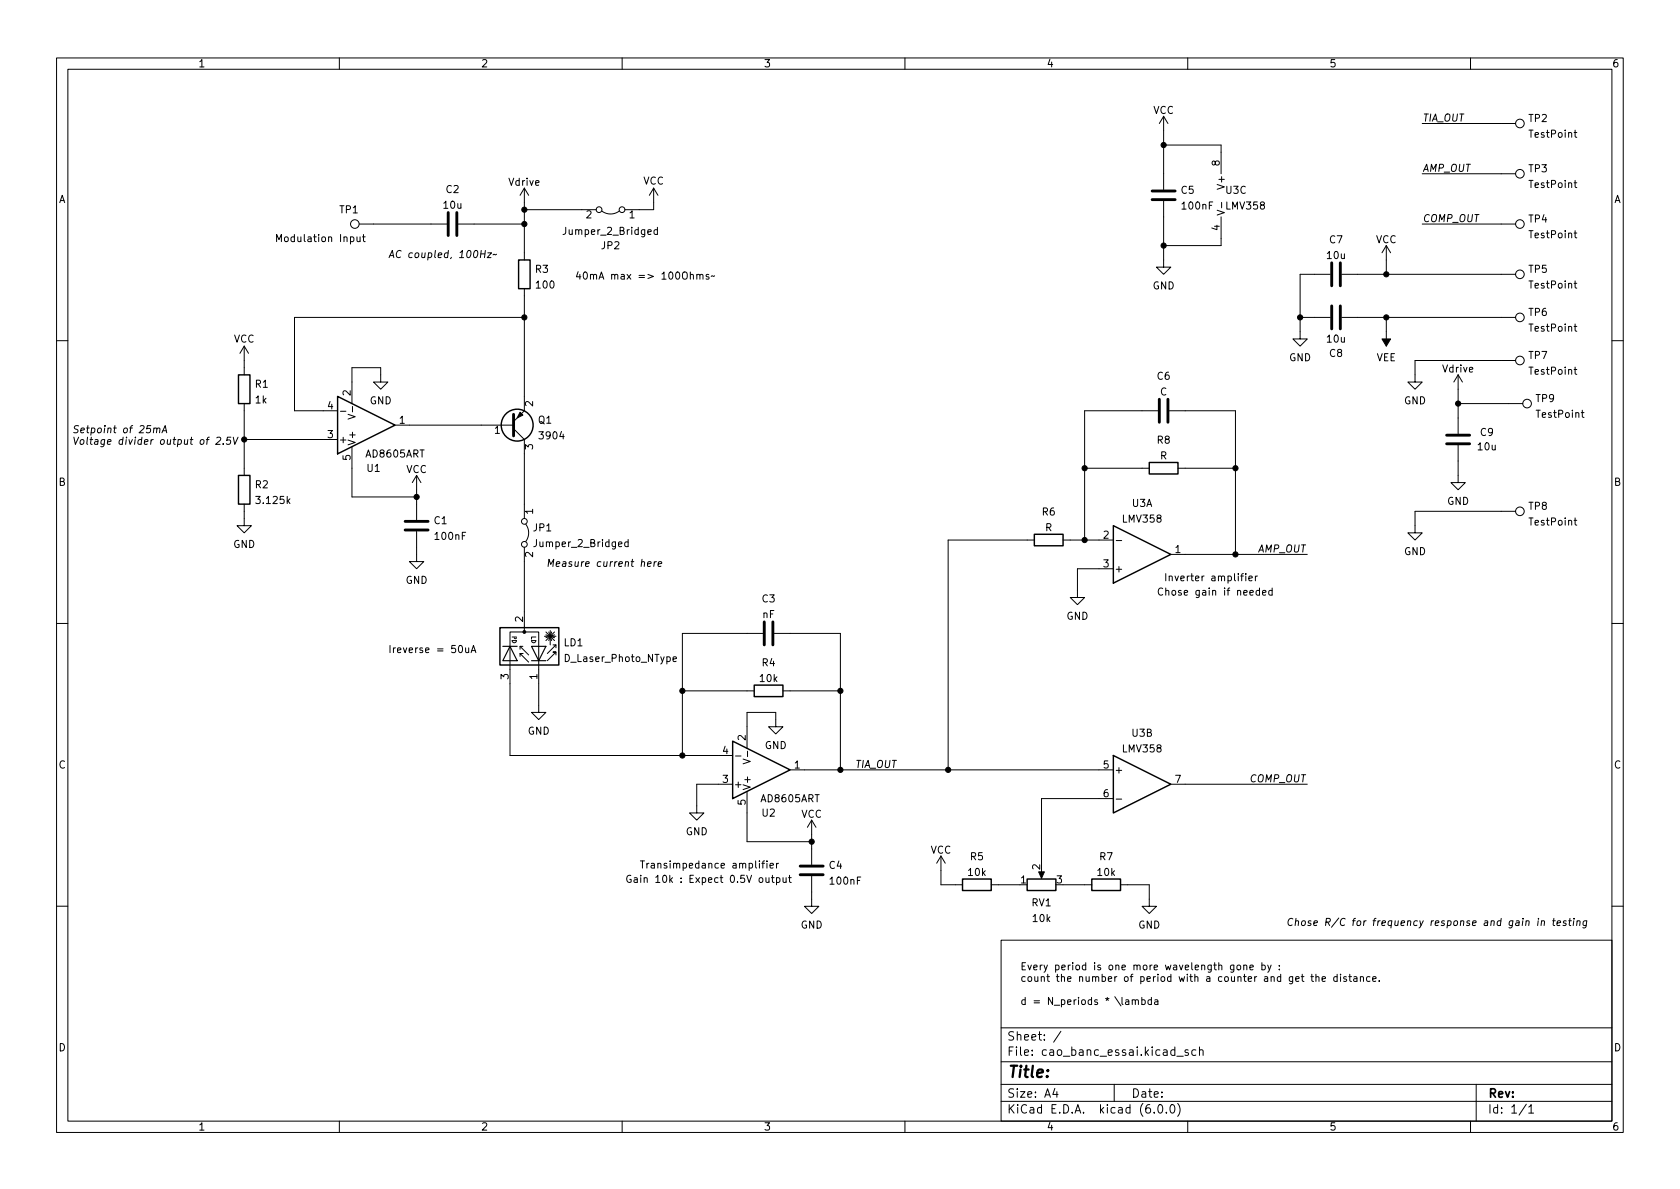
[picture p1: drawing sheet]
<svg xmlns="http://www.w3.org/2000/svg" width="297mm" height="210mm" viewBox="0 0 297 210" stroke-linecap="round" stroke-linejoin="round" font-family="sans-serif">
<g fill="none" stroke="#000" stroke-width=".18">
<path d="M10 10.2h277v190.1h-277zM12 12.2h273v186.1h-273zM60 10.2v2M110 10.2v2M160 10.2v2M210 10.2v2M260 10.2v2M63.5 39.6h15.5M81 39.6h11.7M92.7 33.3v12.7M92.7 33.3l-.8 1.2M92.7 33.3l.8 1.2"/>
<path d="M92.7 37.1h12.7M106.4 37.3a2.54 2.54 0 0 0 3.1 0M115.6 33.3l-.8 1.2M115.6 33.3v3.8h-5.1M115.6 33.3l.7 1.2M205.7 35.6v11.6h1.3l-1.3 1.3-1.2-1.3h1.2M205.7 20.6l-.7 1.2M205.7 20.6v12.9M205.7 20.6l.8 1.2M205.7 25.6h10.2v5.1M215.2 37.2l1.3 .4-1.3 .4M215.9 38.3v5.1h-10.2"/>
<path d="M216 35.8v1M251.5 39.6h16.5M251.5 30.7h16.5M251.5 21.8h16.5M278.3 32.3h.5M278.3 23.4h.5M278.5 31.9v1.1l.3 .2M278.5 23v1.1l.3 .2M48.9 42.7v-1.2l.4 .9 .5-.9v1.2M63.1 41.9l.1 .8h.3l.2-.1M63.7 41.9v.8M64.1 41.9h.5"/>
<path d="M64.3 41.5v1.1l.3 .1M85 44.9h.7M85.8 44.3l-.1 1.3M86.2 44.7h.7l-.8 .9h.7M87.8 45l-.6 .1M92.7 51v21.6l-1.9 1.9M92.7 56.1h-40.6v16.5h7.6M116.2 40.7l-.3-.1-.3 .3 .2 .5h.4M116.2 40.2v1.3M122.1 48.6l.1-.1 .3 .1 .1 .8M123.2 48.6l.2-.1 .3 .1 .1 .8M123.2 48.5v.9"/>
<path d="M123.8 48.7l.1-.2 .3 .1 .1 .8M125.3 48.6l-.3-.1-.2 .2 .1 .2 .4 .1v.3h-.5M126.4 48.8l-.7 .1M229.9 56.1h5.3M235.2 48.5h-5.3v11.4h1.2l-1.2 1.3-1.3-1.3h1.3M237.2 56.1h30.8M237.2 48.5h30.8M245.1 43.4v5.1M245.1 56.1v5.1M245.1 43.4l-.8 1.3M245.1 43.4l.8 1.3M278.3 41.2h.5"/>
<path d="M278.3 57.7h.5M278.3 50.1h.5M278.5 40.8v1.1l.3 .2M278.5 57.3v1.1l.3 .2M278.5 49.7v1.1l.3 .1M10 60.2h2M27.2 75.8l.2-.1h.3v.8M27.2 75.7l-.1 .8M27.7 75.9l.2-.2h.3v.8M28.6 76.5l.6-1.2 .3 1.2M28.8 76.2h.6M36.5 77.7h.5"/>
<path d="M37 77.3l-.3 .2-.1 1.1M38.3 77.4l.5-.1 .2 .1v.3l-.9 .9h.8M39.5 78.5v.1M40.8 77.3h-.6l-.1 .6 .2-.1 .4 .1 .1 .1-.1 .5-.2 .1-.5-.1M41.2 77.3l.3 1.3 .6-1.3M43.2 61.2v5.1M43.2 71.4v12.7M43.2 61.2l-.8 1.3M43.2 61.2l.7 1.3M43.2 77.7h16.5M60.2 72.7h1M61.5 73.3l1.3 .4-1.3 .4"/>
<path d="M62.2 79v8.9h11.5M62.3 71.9v.9M67.3 67.6h-1.3l1.3 1.2 1.3-1.2h-1.3v-2.6h-5.1v6.4M69.8 75.2h21M90.8 75.8l1.9 1.9v14M204.7 72.6h-12.9v22.9M206.8 72.6h11.6v25.4M257.8 78.7v6.6h1.3l-1.3 1.3-1.3-1.3h1.3M257.8 66.3l-.8 1.3M257.8 66.3v10.4M257.8 66.3l.8 1.3M257.8 71.4h11.4"/>
<path d="M268 63.7h-17.8v3.9h1.3l-1.3 1.2-1.3-1.2h1.3M278.3 65.3h.5M278.5 64.9v1.1l.3 .2M279.6 73h.5M279.8 72.5v1.1l.3 .2M285 60.2h2M43.2 89.1v3.9h1.2l-1.2 1.2-1.3-1.2h1.3M73.7 94v5.3h1.2l-1.2 1.3-1.3-1.3h1.3M73.7 84.1v7.8M73.7 84.1l-.8 1.2M73.7 84.1l.7 1.2M92.7 96.8v15"/>
<path d="M93 92.7a2.54 2.54 0 0 1 0 3.1M111.1 95.9l-.4-.1-.2 .3 .1 .5h.5M111.1 95.4v1.3M114.5 99.7l.6-.1v-.2l-.4-.1-.2 .2v.6h.5M115.7 99.3l-.1 .9M116.1 99.3l-.4 .3M116.4 99.7l.6-.1v-.2l-.4-.1-.2 .2v.6h.5M182.9 95.5h-15.3v40.6M188 95.5h8.8M191.8 82.8h11.4M197.4 95.6h.9M207 98h24.1"/>
<path d="M208.3 82.8h10.1M268 90.4h-17.8v3.8h1.3l-1.3 1.3-1.3-1.3h1.3M278.3 92h.5M278.5 91.6v1.1l.3 .2M10 110.2h2M81.2 114.3l.2-.2a.68 .68 0 0 1 .4 .7 .68 .68 0 0 1-.4 .6l-.2-.1-.1-.4zM82.3 114.6l.1 .7 .3 .1 .2-.1M82.9 114.6v.8M83.3 115.4l.4-1.3 .4 1.3M83.4 115h.6M90.6 113.3h.7l-.1 .2-.3 .2-.2-.2zM90.6 112.6h.7"/>
<path d="M90.9 112.8l.2 .1 .2-.1M91.9 116.1v-.5h.6h-.6l1.6 1.5M91.9 114.3v.5M92.5 114.3h-.6l1.6 1.5M94 113.3h.7l-.1 .2-.2 .2-.3-.2zM94.7 112.6h-.7v.4M96.3 112.5h2M96.5 111.8l1.5 1.5M96.5 112.3l1.5 .5M97 111.8l.5 1.5M97.3 111.5v2.5M97.5 111.8l-.5 1.5"/>
<path d="M97.8 114h.5l-1.5 1.6M98 111.8l-1.5 1.5M98 112.3l-1.5 .5M98.3 115.8v-.5h-.5h.5l-1.5 1.5M98.3 114v.5M119 116.6l.6-.2-.1-.2-.3-.1-.2 .2 .1 .6h.4M134.9 112h-14.3v21.6M136.9 112h11.7v24.1M196.8 100.6h-6.3v5.1h1.3l-1.3 1.2-1.3-1.2h1.3M219.4 101.9h.4M219.8 101.4l-.3 .2v1.1M220.3 101.4v.2"/>
<path d="M220.3 101.9v.8M220.8 102.3l.6-.1v-.3h-.4l-.2 .1 .1 .6h.5M222 101.9v.8M222.3 101.9l-.3 .2M222.7 104.5l-.4-.1-.2 .2 .1 .6h.5M222.7 104v1.2M223.2 104.8l.6-.1v-.2l-.4-.1-.2 .2 .1 .6h.5M224.9 104.5l-.3-.1-.3 .2 .1 .6h.5M224.9 104v1.2M285 110.2h2M95.2 126h-1.2l1.2 1.2 1.3-1.2h-1.3v-14.2h-5v21.8h39.3M120.6 122.2h12.7"/>
<path d="M129.5 138.7h-6.3v5.1h1.3l-1.3 1.2-1.3-1.2h1.3M130 133.7h1M131.4 134.2l1.3 .4-1.3 .5M132.1 139.9v8.9h11.4M132.2 132.8v1M137.2 128.5h-1.3l1.3 1.3 1.2-1.3h-1.2v-2.5h-5.1v6.3M138.4 122.2h10.2M139.7 136.1h57.1M207 138.7h24.1M134.3 152.2v.2M134.3 152.7v.8M134.3 155.3l.3-.1 .3 .2v.4l-.3 .2h-.3l-.1-.2z"/>
<path d="M134.7 152.7h.5M135.2 152.2l-.3 .2v1.1M135.4 155.2l.1 .8h.3l.2-.1M135.6 152.2v.2M135.6 152.7v.8M136 155.2v.8M136.1 153.1l.7-.1-.1-.3h-.4l-.2 .1 .1 .6h.5M136.4 155.2h.5M136.6 154.8v1.1l.3 .1M137.3 155.3l.4-.1 .2 .2-.1 .6h-.5M137.3 152.7v.8M137.3 155.2v1.3"/>
<path d="M137.7 152.7l-.4 .2M138.4 155.2l.1 .8h.3l.2-.1M139 155.2v.8M139.4 155.2h.5M139.6 154.8v1.1l.3 .1M143.5 154.9v5.4h1.3l-1.3 1.2-1.3-1.2h1.3M143.5 145l-.8 1.3M143.5 145v7.9M143.5 145l.8 1.3M166.4 151.4v5.1h3.8M166.4 151.4l-.8 1.2M166.4 151.4l.7 1.2"/>
<path d="M175.3 156.5h5M184.1 153.9v1M188 156.5h5M196.8 141.2h-12.7v11.4M197.4 141.3h.9M198.1 156.5h5.1v3.8h1.3l-1.3 1.2-1.3-1.2h1.3M10 160.2h2M177 166.3h108v32h-108zM200.2 176.9l.2-.1 .3 .1v.7M200.2 176.8v.8M200.7 177l.2-.2 .3 .1 .1 .7M201.9 176.9l.3-.1 .3 .2-.1 .6h-.5"/>
<path d="M201.9 176.4v1.2M203.6 176.9l-.4-.1-.2 .2 .1 .6h.5M203.6 176.4v1.2M204.2 176.9h.5v.7M204.7 177.1l-.4 .1-.2 .1 .2 .3h.4M218.2 170.7v1l-.3 .2h-.3M218.2 170.7h-.4l-.3 .2 .2 .5h.5M218.8 170.7h.3l.3 .2v.4l-.3 .2-.3-.1-.1-.1zM219.9 170.8l.2-.1h.3l.1 .8M219.9 170.7v.8M221 171.1l.6-.1-.1-.3h-.3l-.2 .1 .1 .6h.4M223.1 170.7h.4l.2 .2-.1 .5h-.5"/>
<path d="M223.1 170.2v1.3M224.1 170.7l.3 .8M224.7 170.7l-.4 1.1-.2 .1M226.2 171.4v.1M226.2 170.7v.1M230.1 172.7h.5M230.2 172.3v1.1l.4 .1M231.8 172.7h.4M231.9 172.3v1.1l.3 .1M232.7 172.8l.1-.1 .4 .1v.7M232.7 172.3v1.2M233.8 173.1l.6-.1-.1-.2-.4-.1-.1 .2v.6h.5"/>
<path d="M236.4 172.8l-.3-.1-.3 .2 .1 .6h.5M236.4 172.3v1.2M237 172.3v.1M237 172.7v.8M238.1 172.8l-.4-.1-.1 .2v.2l.5 .1v.3h-.5M238.5 172.7h.5M238.7 172.3v1.1l.3 .1M239.4 172.8h.5v.7M239.9 173l-.4 .1-.2 .1 .2 .3h.4M240.5 172.8l.2-.1 .3 .1 .1 .7M240.5 172.7v.8M242.2 172.8l-.3-.1-.3 .2 .1 .6h.5"/>
<path d="M242.7 173.1l.6-.1v-.2l-.4-.1-.2 .2 .1 .6h.5M243.9 173.4v.1M269.8 162.9l.2-.1 .3 .1v.8M272 162.8l-.1 .9M272 162.4v.1M272.6 162.9l.2-.1 .2 .1v.8M272.6 162.8l-.1 .9M274.5 162.8h.5M274.7 162.4l-.1 1.1 .3 .2M275.3 163.2l.6-.1v-.2h-.5l-.1 .6 .1 .2 .4-.1M276.9 162.9l-.3-.1-.2 .2 .1 .2 .4 .1-.1 .3h-.5M277.4 162.8h.4"/>
<path d="M277.6 162.4l-.2 1.1 .3 .2M278.3 162.8l-.1 .9M278.3 162.4v.1M278.8 162.9l.2-.1 .3 .1v.8M278.9 162.8l-.1 .9M280.6 162.9h-.5l-.2 .5 .2 .3 .4-.1M280.6 162.8l-.2 1.1-.2 .2-.3-.1M285 160.2h2M60 198.3v2M110 198.3v2M160 198.3v2M177 194.8h108"/>
<path d="M177 191.8h108M177 187.8h108M177 181.8h108M186.5 192.5l-.4 1h1M186.9 193v1M187.6 182.4l-1.3 1.9M197 191.8v3M204.1 196.7v.1M204.9 195.4l.2-.1a.81 .81 0 0 1 .6 .7 .81 .81 0 0 1-.3 .8h-.2a.81 .81 0 0 1-.6-.6 .81 .81 0 0 1 .3-.8zM206.2 196.7v.1M207.1 195.4l.1-.1a.81 .81 0 0 1 .6 .7 .81 .81 0 0 1-.3 .8h-.1a.81 .81 0 0 1-.6-.6 .81 .81 0 0 1 .3-.8zM208.1 186.8h1.1"/>
<path d="M208.2 195.1a1.72 1.72 0 0 1 0 2.3M210 198.3v2M210.1 185.7l-.4-.1-.2 .2 .1 .3 .5 .1v.4h-.6M211.4 185.7l-.4-.1-.3 .3v.4l.2 .3h.5M212.1 185.8l.2-.2 .3 .1 .1 .9M212.1 185.1v1.5M260 198.3v2M261 191.8v6.5M269.9 195.3l-1.3 1.9M270.3 195.8l.4-.5v1.5M270.3 196.8h.9"/>
<circle cx="62.7" cy="39.6" r=".76"/>
<circle cx="105.9" cy="37.1" r=".51"/>
<circle cx="110" cy="37.1" r=".51"/>
<circle cx="268.7" cy="39.6" r=".76"/>
<circle cx="268.7" cy="30.7" r=".76"/>
<circle cx="268.7" cy="21.8" r=".76"/>
<circle cx="268.7" cy="56.1" r=".76"/>
<circle cx="268.7" cy="48.5" r=".76"/>
<circle cx="268.7" cy="63.7" r=".76"/>
<circle cx="270" cy="71.4" r=".76"/>
<circle cx="92.7" cy="96.3" r=".51"/>
<circle cx="92.7" cy="92.2" r=".51"/>
<circle cx="268.7" cy="90.4" r=".76"/>
</g>
<g fill="none" stroke="#000" stroke-width=".25">
<path d="M91.7 46h2v5h-2zM42.2 66.3h2v5.1h-2zM59.7 70.1l10.1 5.1-10.1 5.1zM42.2 84.1h2v5h-2zM182.9 94.5h5.1v2h-5.1zM196.8 93l10.2 5-10.2 5.1zM203.2 81.8h5.1v2h-5.1zM88.4 111h10.4v6.6h-10.4zM129.5 131.1l10.2 5-10.2 5.1zM133.3 121.2h5.1v2h-5.1zM196.8 133.6l10.2 5.1-10.2 5.1zM170.2 155.4h5.1v2.1h-5.1z"/>
<path d="M181.6 155.4h5.1v2.1h-5.1zM193 155.4h5.1v2.1h-5.1z"/>
<circle cx="91.4" cy="75.2" r="2.82"/>
</g>
<g fill="none" stroke="#000" stroke-width=".51">
<path d="M79.2 37.6v4.1M80.8 37.6v4.1M203.7 35.3h4.1M203.7 33.8h4.1M235.5 46.5v4M235.5 54.1v4.1M237 46.5v4M237 54.1v4.1M90.8 73.3v3.8M205 70.6v4.1M206.5 70.6v4.1M255.8 78.5h4"/>
<path d="M255.8 77h4M71.6 93.7h4.1M71.6 92.2h4.1M135.1 110v4M136.7 110v4M141.5 154.7h4M141.5 153.2h4"/>
</g>
<g fill="#000" stroke="#000" stroke-width=".18">
<path d="M244.3 59.9h1.6l-.8 1.3zM91.9 72.9l.6 .5-1.1 .5zM183.6 154.2h1.1l-.6 1.1z"/>
<circle cx="92.7" cy="37.1" r=".46"/>
<circle cx="92.7" cy="39.6" r=".46"/>
<circle cx="205.7" cy="25.6" r=".46"/>
<circle cx="92.7" cy="56.1" r=".46"/>
<circle cx="205.7" cy="43.4" r=".46"/>
<circle cx="229.9" cy="56.1" r=".46"/>
<circle cx="245.1" cy="48.5" r=".46"/>
<circle cx="245.1" cy="56.1" r=".46"/>
<circle cx="43.2" cy="77.7" r=".46"/>
<circle cx="257.8" cy="71.4" r=".46"/>
<circle cx="73.7" cy="87.9" r=".46"/>
<circle cx="191.8" cy="82.8" r=".46"/>
<circle cx="191.8" cy="95.5" r=".46"/>
<circle cx="218.4" cy="98" r=".46"/>
<circle cx="218.4" cy="82.8" r=".46"/>
<circle cx="92.7" cy="111.8" r=".25"/>
<circle cx="120.6" cy="122.2" r=".46"/>
<circle cx="120.6" cy="133.6" r=".46"/>
<circle cx="148.6" cy="122.2" r=".46"/>
<circle cx="148.6" cy="136.1" r=".46"/>
<circle cx="167.6" cy="136.1" r=".46"/>
<circle cx="143.5" cy="148.8" r=".46"/>
</g>
<path d="M88.9 114.3h2.5M90.2 114.3l1.2 2.5h-2.5zM94 114.3h2.5l-1.3 2.5zM94 116.8h2.5" fill="none" stroke="#000" stroke-width=".2"/>
<text font-size="2.8" x="178" y="190.6">Title:</text>
<g font-size="2.1">
<text x="178" y="184">Sheet: /</text>
<text x="178" y="186.7">File: cao_banc_essai.kicad_sch</text>
<text x="178" y="196.9">KiCad E.D.A. kicad (6.0.0)</text>
<text x="178" y="194.1">Size: A4</text>
<text x="200" y="194.1">Date:</text>
<text x="263" y="194.1">Rev:</text>
<text x="263" y="196.9">Id: 1/1</text>
</g>
<g font-size="1.8">
<text x="35" y="11.9">1</text>
<text x="85" y="11.9">2</text>
<text x="135" y="11.9">3</text>
<text x="185" y="11.9">4</text>
<text x="235" y="11.9">5</text>
<text x="285" y="11.9">6</text>
<text x="203.9" y="20.1">VCC</text>
<text x="251.5" y="21.5">TIA_OUT</text>
<text x="270.3" y="21.6">TP2</text>
<text x="215.6" y="29.3" transform="rotate(-90 215.6 29.3)">8</text>
<text x="270.5" y="24.3">TestPoint</text>
<text x="10.3" y="35.9">A</text>
<text x="78.9" y="34.1">C2</text>
<text x="90" y="32.8">Vdrive</text>
<text x="113.7" y="32.6">VCC</text>
<text x="208.8" y="34.3">C5</text>
<text x="216.5" y="33.1" transform="rotate(-90 216.5 33.1)">V+</text>
<text x="216.8" y="34.3">U3C</text>
<text x="251.5" y="30.4">AMP_OUT</text>
<text x="270.3" y="30.5">TP3</text>
<text x="270.5" y="33.2">TestPoint</text>
<text x="285.3" y="35.9">A</text>
<text x="60.1" y="37.7">TP1</text>
<text x="78.5" y="36.9">10u</text>
<text x="99.9" y="41.5">Jumper_2_Bridged</text>
<text x="103.6" y="38.6">2</text>
<text x="111.3" y="38.6">1</text>
<text x="209.1" y="37">100nF</text>
<text x="215.6" y="40.7" transform="rotate(-90 215.6 40.7)">4</text>
<text x="216.9" y="37">LMV358</text>
<text x="251.5" y="39.3">COMP_OUT</text>
<text x="270.3" y="39.3">TP4</text>
<text x="49.5" y="42.8">Modulation Input</text>
<text x="68.6" y="45.6">AC coupled, 100Hz~</text>
<text x="106.4" y="44.1">JP2</text>
<text x="234.7" y="45.8">10u</text>
<text x="235.1" y="43">C7</text>
<text x="243.2" y="43">VCC</text>
<text x="270.5" y="42.1">TestPoint</text>
<text x="94.7" y="48.2">R3</text>
<text x="94.9" y="51">100</text>
<text x="101.6" y="49.4">40mA max =&gt; 100Ohms~</text>
<text x="203.8" y="51.2">GND</text>
<text x="270.3" y="48.2">TP5</text>
<text x="270.5" y="51">TestPoint</text>
<text x="270.3" y="55.9">TP6</text>
<text x="270.5" y="58.6">TestPoint</text>
<text x="41.3" y="60.6">VCC</text>
<text x="227.9" y="63.9">GND</text>
<text x="234.7" y="60.6">10u</text>
<text x="235.1" y="63.1">C8</text>
<text x="243.3" y="63.9">VEE</text>
<text x="255.1" y="65.9">Vdrive</text>
<text x="270.3" y="63.5">TP7</text>
<text x="45.1" y="68.6">R1</text>
<text x="45.2" y="71.3">1k</text>
<text x="62" y="70" transform="rotate(-90 62 70)">2</text>
<text x="65.3" y="71.5">GND</text>
<text x="94.2" y="71.9" transform="rotate(-90 94.2 71.9)">2</text>
<text x="204.6" y="67.1">C6</text>
<text x="205.1" y="69.9">C</text>
<text x="248.2" y="71.5">GND</text>
<text x="270.5" y="66.3">TestPoint</text>
<text x="271.6" y="71.1">TP9</text>
<text x="12.7" y="76.6">Setpoint of 25mA</text>
<text x="57.9" y="77.5">3</text>
<text x="57.9" y="72.4">4</text>
<text x="70.6" y="74.9">1</text>
<text x="87.5" y="76.7">1</text>
<text x="95.2" y="74.9">Q1</text>
<text x="95.6" y="77.7">3904</text>
<text x="261.8" y="77.1">C9</text>
<text x="271.8" y="73.9">TestPoint</text>
<text x="12.7" y="78.6">Voltage divider output of 2.5V</text>
<text x="59.8" y="78.4">+</text>
<text x="62" y="81.4" transform="rotate(-90 62 81.4)">5</text>
<text x="62.9" y="78.9" transform="rotate(-90 62.9 78.9)">V+</text>
<text x="64.8" y="80.9">AD8605ART</text>
<text x="64.9" y="83.4">U1</text>
<text x="71.8" y="83.6">VCC</text>
<text x="94.2" y="79.5" transform="rotate(-90 94.2 79.5)">3</text>
<text x="204.6" y="78.5">R8</text>
<text x="205.1" y="81.2">R</text>
<text x="261.4" y="79.6">10u</text>
<text x="10.3" y="85.9">B</text>
<text x="45.1" y="86.3">R2</text>
<text x="45.6" y="89.1">3.125k</text>
<text x="200.2" y="89.6">U3A</text>
<text x="255.8" y="89.3">GND</text>
<text x="285.3" y="85.9">B</text>
<text x="76.8" y="92.7">C1</text>
<text x="77" y="95.5">100nF</text>
<text x="94.2" y="90.9" transform="rotate(-90 94.2 90.9)">1</text>
<text x="94.3" y="94">JP1</text>
<text x="184.3" y="91.2">R6</text>
<text x="184.8" y="93.9">R</text>
<text x="195.1" y="95.2">2</text>
<text x="198.6" y="92.4">LMV358</text>
<text x="270.3" y="90.1">TP8</text>
<text x="270.5" y="92.9">TestPoint</text>
<text x="41.2" y="96.9">GND</text>
<text x="94.2" y="98.5" transform="rotate(-90 94.2 98.5)">2</text>
<text x="94.8" y="96.7">Jumper_2_Bridged</text>
<text x="96.5" y="100.2">Measure current here</text>
<text x="195.1" y="100.3">3</text>
<text x="197" y="101.2">+</text>
<text x="207.8" y="97.8">1</text>
<text x="222.5" y="97.7">AMP_OUT</text>
<text x="248.2" y="98.2">GND</text>
<text x="71.7" y="103.2">GND</text>
<text x="134.8" y="106.5">C3</text>
<text x="204.5" y="105.3">Chose gain if needed</text>
<text x="205.7" y="102.8">Inverter amplifier</text>
<text x="92.5" y="110" transform="rotate(-90 92.5 110)">2</text>
<text x="134.8" y="109.3">nF</text>
<text x="188.5" y="109.6">GND</text>
<text x="68.6" y="115.5">Ireverse = 50uA</text>
<text x="99.7" y="114.3">LD1</text>
<text x="100.1" y="117.1">D_Laser_Photo_NType</text>
<text x="134.8" y="117.8">R4</text>
<text x="89.9" y="120.1" transform="rotate(-90 89.9 120.1)">3</text>
<text x="95" y="120.1" transform="rotate(-90 95 120.1)">1</text>
<text x="134.4" y="120.6">10k</text>
<text x="93.3" y="129.9">GND</text>
<text x="131.8" y="130.9" transform="rotate(-90 131.8 130.9)">2</text>
<text x="200.2" y="130.3">U3B</text>
<text x="10.3" y="135.9">C</text>
<text x="127.8" y="133.3">4</text>
<text x="135.2" y="132.4">GND</text>
<text x="140.5" y="135.9">1</text>
<text x="151.1" y="135.8">TIA_OUT</text>
<text x="195.1" y="135.9">5</text>
<text x="197" y="136.8">+</text>
<text x="198.6" y="133">LMV358</text>
<text x="285.3" y="135.9">C</text>
<text x="127.8" y="138.4">3</text>
<text x="129.7" y="139.3">+</text>
<text x="131.8" y="142.3" transform="rotate(-90 131.8 142.3)">5</text>
<text x="132.7" y="139.8" transform="rotate(-90 132.7 139.8)">V+</text>
<text x="134.6" y="141.9">AD8605ART</text>
<text x="195.1" y="141">6</text>
<text x="207.8" y="138.4">7</text>
<text x="221.1" y="138.3">COMP_OUT</text>
<text x="121.2" y="147.7">GND</text>
<text x="134.8" y="144.4">U2</text>
<text x="141.6" y="144.6">VCC</text>
<text x="113" y="153.6">Transimpedance amplifier</text>
<text x="146.6" y="153.6">C4</text>
<text x="164.5" y="150.9">VCC</text>
<text x="171.2" y="154.9">10k</text>
<text x="171.6" y="152.1">R5</text>
<text x="183.9" y="153.8" transform="rotate(-90 183.9 153.8)">2</text>
<text x="194.1" y="154.9">10k</text>
<text x="194.4" y="152.1">R7</text>
<text x="110.5" y="156.1">Gain 10k : Expect 0.5V output</text>
<text x="146.9" y="156.4">100nF</text>
<text x="180.5" y="156.2">1</text>
<text x="182.4" y="160.3">RV1</text>
<text x="186.8" y="156.2">3</text>
<text x="141.5" y="164.2">GND</text>
<text x="182.7" y="163">10k</text>
<text x="201.2" y="164.2">GND</text>
<text x="227.3" y="163.7">Chose R/C for frequency response and gain in testing</text>
<text x="180.3" y="171.6">Every period is one more wavelength gone by :</text>
<text x="180.3" y="173.6">count the number of period with a counter and get the distance.</text>
<text x="180.3" y="177.7">d = N_periods * \lambda</text>
<text x="10.3" y="185.9">D</text>
<text x="285.3" y="185.9">D</text>
<text x="35" y="199.9">1</text>
<text x="85" y="199.9">2</text>
<text x="135" y="199.9">3</text>
<text x="185" y="199.9">4</text>
<text x="235" y="199.9">5</text>
<text x="285" y="199.9">6</text>
</g>
</svg>
